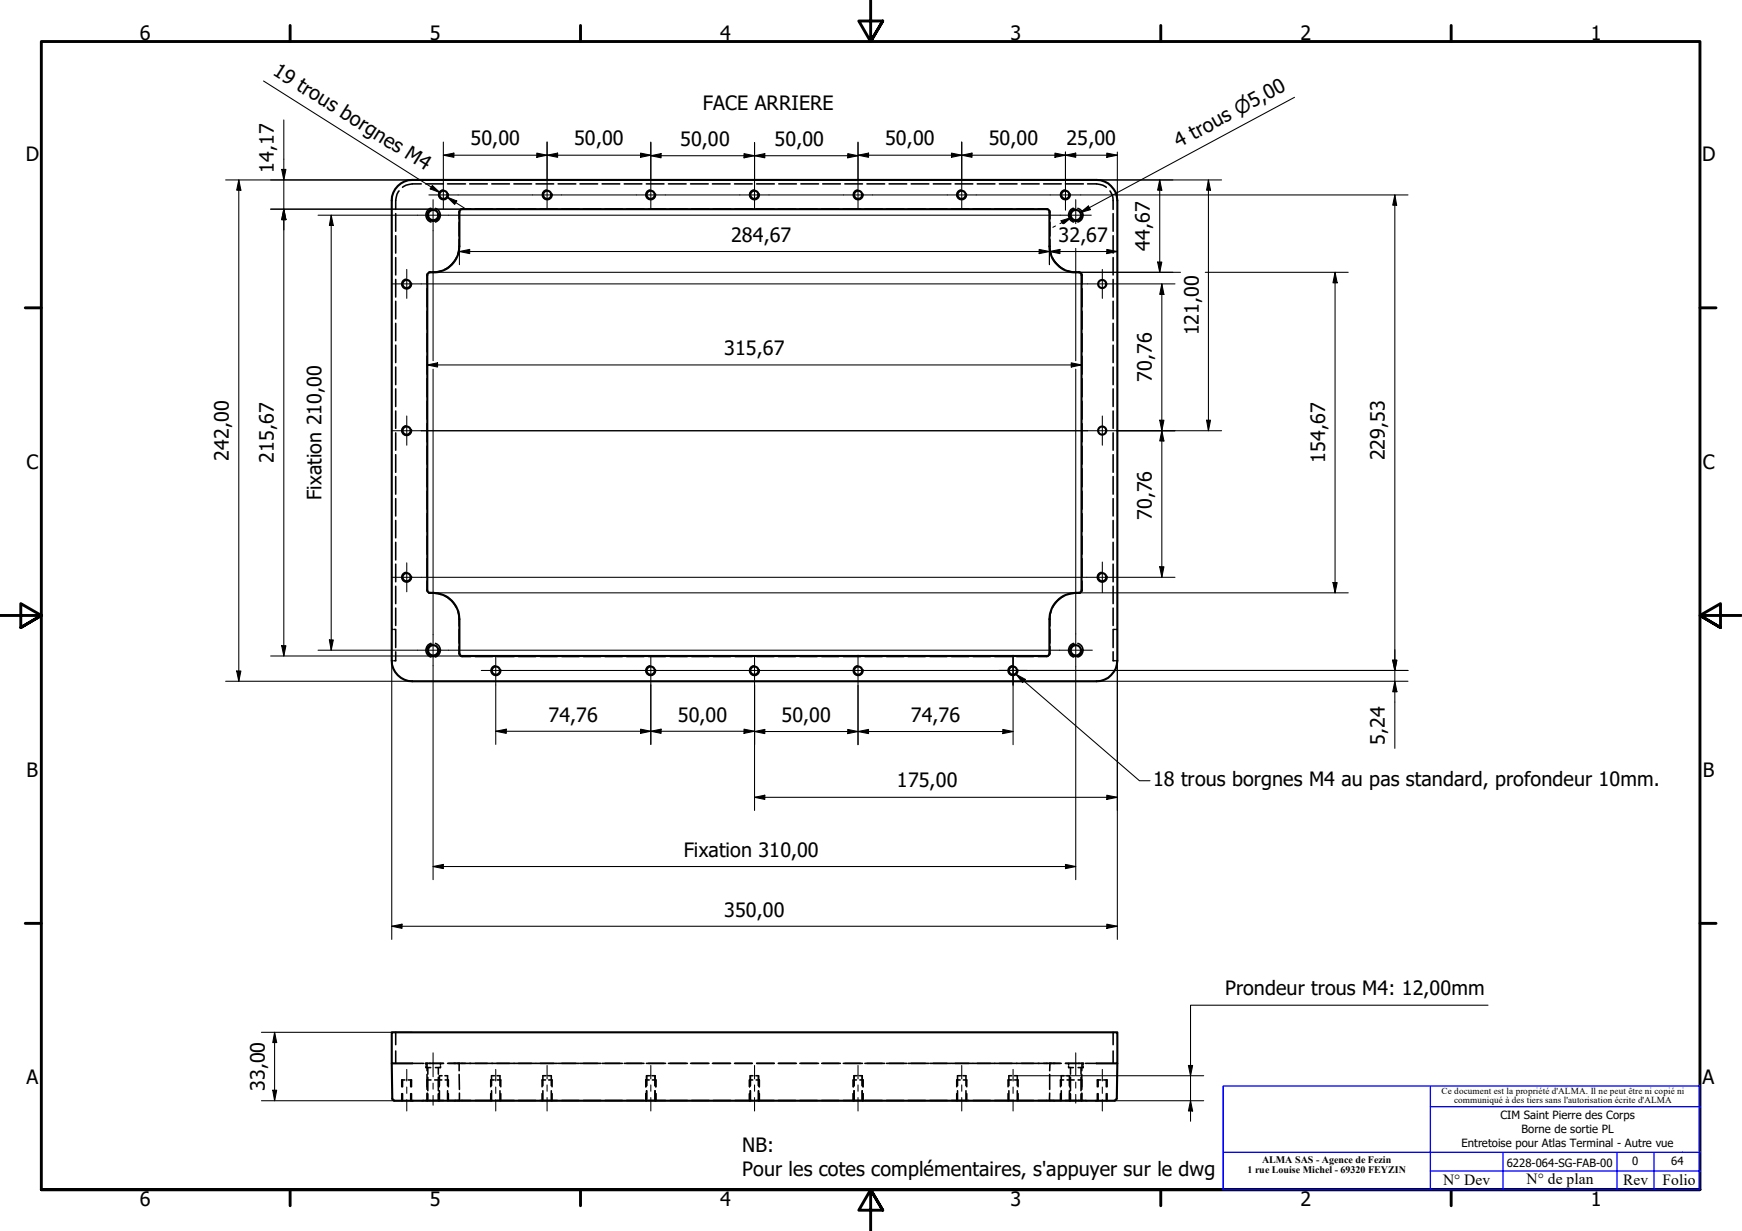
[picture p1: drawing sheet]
<svg xmlns="http://www.w3.org/2000/svg" width="420mm" height="297mm" viewBox="0 0 420 297" stroke-linecap="round" stroke-linejoin="round" font-family="sans-serif">
<g fill="none" stroke="#000" stroke-width=".38">
<path d="M95.4 51.5v4.3M95.4 56.9v4.2M96.3 46.1a3.3 3.3 0 0 0-.9 2.3v2.1M101.6 44.4a6.3 6.3 0 0 0-4.5 .8M102.7 44.4h4.2M103.9 50.3a1.72 1.72 0 0 0-1.2 1.6 1.72 1.72 0 0 0 1.2 1.7M105 50.3a1.73 1.73 0 0 1 1.2 1.6 1.73 1.73 0 0 1-1.2 1.7M107.9 44.4h4.4M110.7 57.8v1.6l-.3 1.9M110.7 53.6v3.3M110.8 50.8l-.1 2M113.3 44.4h4.2"/>
<path d="M113.5 50.4l-2.4 .1M114.6 50.4h4.2M118.6 44.4h4.3M119.8 50.4h4.2M124 44.4h4.2M125 50.4h4.2M129.3 44.4h4.2M130.3 50.4h4.1M134.6 44.4h4.3M135.5 50.4h4.2M139.9 44.4h4.2M140.7 50.4h4.2"/>
<path d="M145.2 44.4h4.3M145.9 50.4h4.2M150.6 44.4h4.2M151.1 50.4h4.2M155.9 44.4h4.2M156.4 50.4h4.1M161.2 44.4h4.3M161.6 50.4h4.2M166.6 44.4h4.2M166.8 50.4h4.2M171.8 44.4h4.3M172 50.4h4.2"/>
<path d="M177.2 44.4h4.2M177.3 50.4h4.1M182.5 50.4h4.2M182.5 44.4h4.3M187.7 50.4h4.2M187.8 44.4h4.3M192.9 50.4h4.2M193.2 44.4h4.2M198.2 50.4h4.1M198.4 44.4h4.3M203.4 50.4h4.2M203.8 44.4h4.2"/>
<path d="M208.6 50.4h4.2M209.1 44.4h4.3M213.8 50.4h4.2M214.4 44.4h4.3M219 50.4h4.2M219.8 44.4h4.2M224.3 50.4h4.1M225.1 44.4h4.3M229.5 50.4h4.2M230.4 44.4h4.2M234.7 50.4h4.2M235.7 44.4h4.3"/>
<path d="M239.9 50.4h4.2M241 44.4h4.3M245.2 50.4h4.1M246.4 44.4h4.2M250.4 50.4l2.4 .1M251.7 44.4h4.3M253.1 50.8l.1 2M253.2 57.8v2.2l.3 1.3M253.2 53.6v3.3M257 44.4h4.3M259 50.3a1.72 1.72 0 0 0-1.3 1.6 1.72 1.72 0 0 0 1.3 1.7M260 50.3a1.71 1.71 0 0 1 1.2 1.6 1.71 1.71 0 0 1-1.2 1.7"/>
<path d="M262.3 44.4a6.3 6.3 0 0 1 4.5 .8M267.7 46.1a3.8 3.8 0 0 1 .8 2.3v2.1M268.5 51.5v4.3M268.5 56.9v4.2M95.4 62.2v4.1M95.4 67.4v4.3M95.4 72.7v4.2M95.4 78v4.2M103 69.6v4.4M103 75.1v4.3M103.1 66l-.1 2.6M103.9 65.6l-.5 .2"/>
<path d="M106.4 65.3l-1.3 .3h-.9M110 62.2a6.1 6.1 0 0 1-2.7 2.7M253.9 62.2a6.1 6.1 0 0 0 2.7 2.7M257.6 65.3l1.2 .3h.9M260 65.6l.6 .2M260.9 66l.1 2.6M261 69.6v4.4M261 75.1v4.3M268.5 62.2v4.1M268.5 67.4v4.3M268.5 72.7v4.2M268.5 78v4.2"/>
<path d="M95.4 83.3v4.2M95.4 88.6v4.2M95.4 93.8v4.3M95.4 99.2v4.2M103 80.5v4.4M103 86v4.3M103 91.4v4.3M103 96.8v4.3M261 80.5v4.4M261 86v4.3M261 91.4v4.3M261 96.8v4.3"/>
<path d="M268.5 83.3v4.2M268.5 88.6v4.2M268.5 93.8v4.3M268.5 99.2v4.2M95.4 104.4v4.2M95.4 109.7v4.3M95.4 115v4.2M103 102.2v4.4M103 107.7v4.3M103 113.1v4.4M103 118.5v4.4M261 102.2v4.4"/>
<path d="M261 107.7v4.3M261 113.1v4.4M261 118.5v4.4M268.5 104.4v4.2M268.5 109.7v4.3M268.5 115v4.2M95.4 120.3v4.2M95.4 125.6v4.2M95.4 130.9v4.2M95.4 136.1v4.3M103 123.9v4.4M103 129.4v4.3"/>
<path d="M103 134.8v4.3M261 123.9v4.4M261 129.4v4.3M261 134.8v4.3M268.5 120.3v4.2M268.5 125.6v4.2M268.5 130.9v4.2M268.5 136.1v4.3M94.5 151.9h.3M94.5 159.4h.3M95.1 151.9h.3M95.4 157.3v2.1h-.3"/>
<path d="M95.4 141.5v4.2M95.4 146.7v4.2M95.4 152v4.3M103 140.2l.1 2.5M103.4 143.1h.5M103.9 155.2a1.72 1.72 0 0 0-1.2 1.7 1.72 1.72 0 0 0 1.2 1.6M104.2 143.1l2.2 .3M105 155.2a1.73 1.73 0 0 1 1.2 1.7 1.73 1.73 0 0 1-1.2 1.6M107.3 143.8a6.1 6.1 0 0 1 2.7 2.7M110.4 147.5l.3 1.9v1.7M110.7 156l.1 2M110.7 151.9v3.3"/>
<path d="M111.1 158.3l2.4 .1M114.6 158.4h4.2M119.8 158.4h4.2M125 158.4h4.2M130.3 158.4h4.1M135.5 158.4h4.2M140.7 158.4h4.2M145.9 158.4h4.2M151.1 158.4h4.2M156.4 158.4h4.1M161.6 158.4h4.2M166.8 158.4h4.2"/>
<path d="M172 158.4h4.2M177.3 158.4h4.1M182.5 158.4h4.2M187.7 158.4h4.2M192.9 158.4h4.2M198.2 158.4h4.1M203.4 158.4h4.2M208.6 158.4h4.2M213.8 158.4h4.2M219 158.4h4.2M224.3 158.4h4.1M229.5 158.4h4.2"/>
<path d="M234.7 158.4h4.2M239.9 158.4h4.2M245.2 158.4h4.1M252.8 158.3l-2.4 .1M253.2 156l-.1 2M253.2 151.9v3.3M253.5 147.5v.1a8.5 8.5 0 0 0-.3 3.5M256.6 143.8a6.1 6.1 0 0 0-2.7 2.7M259 155.2a1.72 1.72 0 0 0-1.3 1.7 1.72 1.72 0 0 0 1.3 1.6M259.7 143.1l-2.1 .3M260 155.2a1.71 1.71 0 0 1 1.2 1.7 1.71 1.71 0 0 1-1.2 1.6M260.6 143.1h-.6"/>
<path d="M261 140.2l-.1 2.5M268.5 151.9h.3M268.5 157.3v2.1h.3M268.5 141.5v4.2M268.5 146.7v4.2M268.5 152v4.3M269.1 151.9h.4M269.1 159.4h.4M95.4 249.1v3M95.4 253.6v3M99.4 256.6h2.2M101.7 256.6h.5"/>
<path d="M102.6 256.6h4.3M102.7 257.2v.4h1.2M102.7 256.6v.3M103 259.3v3.6M103.2 257.6v1.6M103.2 260v3.2M103.3 256.6h-.3v1.8M104.5 256.6h2.5M105.7 257.6v1.6M105.7 260v3.2M106.2 257.2v.4h-1.2M106.2 256.6v.3"/>
<path d="M106.6 259.6h-.6v2.4M107.3 259.6h.6v2.4M107.9 256.6h21.3M108.2 256.6h2.5M110.7 256.6h.3M110.7 256.6v1.8M110.7 259.3l.1 3.6M119.3 259.6h-.7v2.4M119.9 259.6h.7v2.4M129.3 256.6h5.1M131.6 259.6h-.7v2.4M132.3 259.6h.7v2.4"/>
<path d="M134.6 256.6h5.1M139.9 256.6h5M145.2 256.6h4.9M150.6 256.6h4.7M155.9 256.6h4.6M156.7 259.6h-.7v2.4M157.3 259.6h.7v2.4M161.2 256.6h4.6M166.6 256.6h4.4M171.8 256.6h4.4M177.2 256.6h4.2M181.6 259.6h-.6v2.4"/>
<path d="M182.3 259.6h.6v2.4M182.5 256.6h4.3M187.7 256.6h4.4M192.9 256.6h4.5M198.2 256.6h4.5M203.4 256.6h4.6M206.6 259.6h-.6v2.4M207.3 259.6h.7v2.4M208.6 256.6h4.8M213.8 256.6h4.9M219 256.6h5M224.3 256.6h5.1"/>
<path d="M229.5 256.6h5.1M231.6 259.6h-.7v2.4M232.3 259.6h.7v2.4M234.7 256.6h21.3M244 259.6h-.7v2.4M244.7 259.6h.7v2.4M253 256.6h.2M253.2 259.3v3.6M253.2 256.6h2.5M253.2 256.6v1.8M256.6 259.6h-.6v2.4M257.3 259.6h.6v2.4"/>
<path d="M257.7 257.2v.4h1.2M257.7 256.6v.3M258.2 257.6v1.6M258.2 260v3.2M259.5 256.6h-2.5h4.4M260.7 256.6h.3l-.1 1.8M260.7 257.6v1.6M260.7 260v3.2M260.9 259.3v3.6M261.2 257.2v.4h-1.2M261.2 256.6v.3M261.8 256.6h.4"/>
<path d="M262.3 256.6h2.2M268.5 249.1v3M268.5 253.6v3M96.9 263.9v1.7M97.1 260.6v1.6M97.1 263.9v1.7M97.7 260.6h-.8v1.6M98.5 260.6h.8v1.6M99.1 260.6v1.6M99.1 263.9v1.7M99.3 263.9v1.7M102.2 265.5l-.4 .1"/>
<path d="M102.6 265.5h.5M103 263.9v1.7M103 260.6h.9M103.1 265.5h.2M103.1 263.8v1.7M103.2 264v1.6M103.5 265.5h.4M104.2 265.5h2.8M104.8 260.6h1.8M105.7 264v1.6M105.8 260.6v1.6M105.8 263.9v1.7"/>
<path d="M105.9 260.6v1.6M105.9 263.9v1.7M106 263.2v2.4M107.4 260.6h.7v1.6M107.9 263.2v2.4M108.1 263.9v1.7M108.3 265.5h2.5M110 265.5l-.5 .1M110.4 265.5h.4M110.8 265.5h.2M110.8 263.8v1.7M111.3 265.5h2.2"/>
<path d="M114.6 265.5h4.1M118.4 263.9v1.7M118.6 263.2v2.4M119.2 260.6h-.8v1.6M119.8 265.5h4.2M120 260.6h.8v1.6M120.6 263.2v2.4M120.8 263.9v1.7M125 265.5h4.2M130.2 265.5h4.2M130.7 263.9v1.7M130.9 263.2v2.4"/>
<path d="M131.6 260.6h-.9v1.6M132.3 260.6h.9v1.6M133 263.2v2.4M133.2 263.9v1.7M135.5 265.5h4.1M140.7 265.5h4.2M145.9 265.5h4.2M151.1 265.5h4.2M155.8 263.9v1.7M156 263.2v2.4M156.4 265.5h4.1M156.6 260.6h-.8v1.6"/>
<path d="M157.4 260.6h.8v1.6M158 263.2v2.4M158.2 263.9v1.7M161.6 265.5h4.2M166.8 265.5h4.2M172 265.5h4.2M177.3 265.5h4.1M180.8 263.9v1.7M181 263.2v2.4M181.5 260.6h-.7v1.6M182.4 260.6h.7v1.6M182.5 265.5h4.2"/>
<path d="M182.9 263.2v2.4M183.1 263.9v1.7M187.7 265.5h4.2M192.9 265.5h4.2M198.2 265.5h4.1M203.4 265.5h4.2M205.8 263.9v1.7M206 263.2v2.4M206.6 260.6h-.8v1.6M207.4 260.6h.8v1.6M208 263.2v2.4M208.2 263.9v1.7"/>
<path d="M208.6 265.5h4.2M213.8 265.5h4.2M219 265.5h4.2M224.3 265.5h4.2M229.5 265.5h4.2M230.8 263.9v1.7M230.9 263.2v2.4M231.6 260.6h-.8v1.6M232.3 260.6h.9v1.6M233 263.2v2.4M233.2 263.9v1.7M234.7 265.5h4.2"/>
<path d="M239.9 265.5h4.2M243.1 263.9v1.7M243.3 263.2v2.4M244 260.6h-.9v1.6M244.7 260.6h.9v1.6M245.2 265.5h4.1M245.4 263.2v2.4M245.6 263.9v1.7M250.4 265.5h2.3M252.9 265.5h.2M253.1 265.5h2.6M253.1 265.5h.5"/>
<path d="M253.2 263.8l-.1 1.7M253.9 265.5l.5 .1M255.8 263.9v1.7M256 263.2v2.4M256.5 260.6h-.7v1.6M256.9 265.5h2.8M257.4 260.6h1.7M257.9 263.2v2.4M258 260.6v1.6M258 263.9v1.7M258.1 260.6v1.6M258.1 263.9v1.7"/>
<path d="M258.2 264v1.6M260 265.5h.4M260 260.6h.9M260.7 265.5h.2M260.7 264v1.6M260.9 265.5h.4M260.9 263.9v1.7M260.9 263.8v1.7M261.7 265.5l.4 .1M264.7 263.9v1.7M264.7 260.6v1.6M264.8 260.6h.7"/>
<path d="M264.9 260.6v1.6M264.9 263.9v1.7M266.2 260.6h.7M266.8 260.6v1.6M266.8 263.9v1.7M267 260.6v1.6M267 263.9v1.7"/>
</g>
<!-- layer: Visible (ISO) -->
<g fill="none" stroke="#000" stroke-width=".51">
<path d="M95.9 44.9a4.9 4.9 0 0 1 3.5-1.5h165.1a5.1 5.1 0 0 1 5 5v111a5.1 5.1 0 0 1-5 5h-165.1a5 5 0 0 1-4.9-5v-111a4.9 4.9 0 0 1 1.4-3.5zM111 50.7l.4-.2h141.1a.65 .65 0 0 1 .6 .7v8.2a6.5 6.5 0 0 0 7.4 6.4l.4 .4v76.5l-.4 .3a6.6 6.6 0 0 0-7.4 6.4v8.5l-.4 .4h-141.5l-.4-.6v-8.3a6.6 6.6 0 0 0-7.4-6.4l-.3-.6v-76l.3-.6a6.6 6.6 0 0 0 7.2-4.5l.2-1.9v-8.2zM94.5 256.6l.1 8.5 .1 .2 .4 .2M99.4 256.6h-4.9v-7.5h175v7.5h-5M269.5 256.6l-.1 8.5M95.1 265.6h173.8M269.3 265.1l-.2 .4h-.3"/>
<circle cx="104.5" cy="51.9" r="1.24"/>
<circle cx="107" cy="47" r=".98"/>
<circle cx="132" cy="47" r=".98"/>
<circle cx="156.9" cy="47" r=".98"/>
<circle cx="182" cy="47" r=".98"/>
<circle cx="207" cy="47" r=".98"/>
<circle cx="231.9" cy="47" r=".98"/>
<circle cx="257" cy="47" r=".98"/>
<circle cx="259.5" cy="51.9" r="1.24"/>
<circle cx="98.1" cy="68.5" r=".98"/>
<circle cx="265.8" cy="68.5" r=".98"/>
<circle cx="98.1" cy="103.9" r=".98"/>
<circle cx="265.8" cy="103.9" r=".98"/>
<circle cx="98.1" cy="139.3" r=".98"/>
<circle cx="265.8" cy="139.3" r=".98"/>
<circle cx="104.5" cy="156.9" r="1.24"/>
<circle cx="259.5" cy="156.9" r="1.24"/>
<circle cx="119.6" cy="161.8" r=".98"/>
<circle cx="156.9" cy="161.8" r=".98"/>
<circle cx="182" cy="161.8" r=".98"/>
<circle cx="207" cy="161.8" r=".98"/>
<circle cx="244.3" cy="161.8" r=".98"/>
</g>
<!-- layer: Etroit visible (ISO) -->
<g fill="none" stroke="#000" stroke-width=".38">
<path d="M104.2 50.4a1.49 1.49 0 0 0-1.2 1.8 1.49 1.49 0 0 0 1.7 1.2 1.49 1.49 0 0 0 1.3-1.8M106.8 45.9a1.17 1.17 0 0 0-1 1.3 1.17 1.17 0 0 0 1.4 1 1.17 1.17 0 0 0 .9-1.4M131.8 45.9a1.17 1.17 0 0 0-1 1.3 1.17 1.17 0 0 0 1.4 1 1.17 1.17 0 0 0 .9-1.4M156.7 45.9a1.17 1.17 0 0 0-.9 1.3 1.17 1.17 0 0 0 1.3 1 1.17 1.17 0 0 0 1-1.4M181.8 45.9a1.17 1.17 0 0 0-1 1.3 1.17 1.17 0 0 0 1.4 1 1.17 1.17 0 0 0 .9-1.4M206.8 45.9a1.17 1.17 0 0 0-1 1.3 1.17 1.17 0 0 0 1.4 1 1.17 1.17 0 0 0 .9-1.4M231.7 45.9a1.17 1.17 0 0 0-.9 1.3 1.17 1.17 0 0 0 1.3 1 1.17 1.17 0 0 0 1-1.4M256.7 45.9a1.17 1.17 0 0 0-.9 1.3 1.17 1.17 0 0 0 1.4 1 1.17 1.17 0 0 0 .9-1.4M259.2 50.4a1.49 1.49 0 0 0-1.2 1.8 1.49 1.49 0 0 0 1.8 1.2 1.49 1.49 0 0 0 1.2-1.8M97.9 67.4a1.17 1.17 0 0 0-1 1.3 1.17 1.17 0 0 0 1.4 1 1.17 1.17 0 0 0 .9-1.4M97.9 102.7a1.17 1.17 0 0 0-1 1.4 1.17 1.17 0 0 0 1.4 1 1.17 1.17 0 0 0 .9-1.4M97.9 138.1a1.17 1.17 0 0 0-1 1.4 1.17 1.17 0 0 0 1.4 .9 1.17 1.17 0 0 0 .9-1.3"/>
<path d="M265.6 138.1a1.17 1.17 0 0 0-.9 1.4 1.17 1.17 0 0 0 1.3 .9 1.17 1.17 0 0 0 1-1.3M104.2 155.5a1.49 1.49 0 0 0-1.2 1.7 1.49 1.49 0 0 0 1.7 1.2 1.49 1.49 0 0 0 1.3-1.7M259.2 155.5a1.49 1.49 0 0 0-1.2 1.7 1.49 1.49 0 0 0 1.8 1.2 1.49 1.49 0 0 0 1.2-1.7M119.4 160.7a1.17 1.17 0 0 0-1 1.3 1.17 1.17 0 0 0 1.4 1 1.17 1.17 0 0 0 1-1.4M156.7 160.7a1.17 1.17 0 0 0-.9 1.3 1.17 1.17 0 0 0 1.3 1 1.17 1.17 0 0 0 1-1.4M181.8 160.7a1.17 1.17 0 0 0-1 1.3 1.17 1.17 0 0 0 1.4 1 1.17 1.17 0 0 0 .9-1.4M206.8 160.7a1.17 1.17 0 0 0-1 1.3 1.17 1.17 0 0 0 1.4 1 1.17 1.17 0 0 0 .9-1.4M244.1 160.7a1.17 1.17 0 0 0-.9 1.3 1.17 1.17 0 0 0 1.3 1 1.17 1.17 0 0 0 1-1.4"/>
</g>
<g fill="#000">
<circle cx="156" cy="259.6" r=".19"/>
<circle cx="181" cy="259.6" r=".19"/>
<circle cx="206" cy="259.6" r=".19"/>
<circle cx="155.8" cy="260.6" r=".19"/>
<circle cx="180.8" cy="260.6" r=".19"/>
<circle cx="205.8" cy="260.6" r=".19"/>
</g>
<!-- layer: Cadre (ISO) -->
<g fill="none" stroke="#000" stroke-width=".7">
<path d="M70 6.1v3.9M140 6.1v3.9M210 0v10l-2.9-4.9h5.8l-2.9 4.9 2.9-4.9M280 6.1v3.9M350 6.1v3.9M6.1 74.3h3.9M410 74.3h3.9M0 148.5h10l-5-2.8v5.7l5-2.9-5 2.9M420 148.5h-10l5-2.8v5.7l-5-2.9 5 2.9M6.1 222.8h3.9M410 222.8h3.9M10 287.1v-277.1h400v277.1h-400h400"/>
<path d="M70 287.1v3.8M140 287.1v3.8M212.9 292l-2.9-4.9 2.9 4.9h-5.8l2.9-4.9v9.9M280 287.1v3.8M350 287.1v3.8"/>
</g>
<!-- layer: Cartouche -->
<path d="M295 262.1h115v25h-115zM295 278.1h115M345 267.1h65M345 262.1v25M362.5 278.1v9M390 278.1v9M399 278.1v9M345 282.6h65" fill="none" stroke="#00f" stroke-width=".32"/>
<!-- layer: Marque de centre (ISO) -->
<g fill="none" stroke="#000" stroke-width=".25">
<path d="M100.7 51.9h7.5M103.4 47h7.1M104.5 48.2v7.5M106.9 43.5v7M128.5 47h6.9M132 43.5v7M153.5 47h7M157 43.5v7M178.4 47h7.1M182 43.5v7M203.5 47h6.9M206.9 43.5v7"/>
<path d="M228.5 47h7M232 43.5v7M253.3 47h7.4M255.7 51.9h7.5M257 43.4v7.3M259.5 48.2v5.8M94.6 68.5h7M98.1 65v7M262.3 68.5h7.1M265.9 65v7M94.6 103.9h7M98.1 100.4v7"/>
<path d="M262.3 103.9h7.1M265.9 100.4v7M94.6 139.3h7M98.1 135.8v7M262.1 139.3h7.5M265.9 135.6v7.4M100.7 156.9h7.5M104.5 153.1v7.5M119.6 158.3v7M157 158.3v7M182 158.3v7M206.9 158.1v7.4"/>
<path d="M244.3 158.3v7M244.3 158.1v7.4M255.5 156.9h8M259.5 153v7.9M116.1 161.8h7M153.5 161.8h7M178.4 161.8h7.1M203.3 161.8h7.3M240.7 161.8h7.3M240.9 161.8h6.9"/>
</g>
<!-- layer: Symbole (ISO) -->
<path d="M245.1 162.7l2.2 1.2-.7 .8zM245.1 162.7l29.7 25.7h2.6" fill="none" stroke="#000" stroke-width=".25"/>
<path d="M245.1 162.7l2.2 1.2-.7 .8z" fill-rule="evenodd" fill="#000"/>
<!-- layer: Cote (ISO) -->
<g fill="none" stroke="#000" stroke-width=".25">
<path d="M63.6 19.5l42.5 27-2.1-1.4M68.5 28.9v129.4M106.9 37.5l2.6-.6v1.1zM106.9 37.5h50.1M106.9 34.3v9.2M129.5 36.9l2.5 .6-2.5 .5zM132 37.5l2.5-.6v1.1zM132 34.3v9.2M154.5 36.9l2.5 .6-2.5 .5zM157 37.6l2.4-.5v1zM157 34.3v9.2M157 37.6h49.9"/>
<path d="M179.5 37.1l2.5 .5-2.5 .5zM182 37.6l2.5-.5v1zM182 34.4v9.1M204.5 37.1l2.4 .5-2.4 .5zM206.9 37.5l2.6-.6v1.1zM206.9 37.5h62.6M206.9 34.3v9.2M229.5 36.9l2.5 .6-2.5 .5zM232 37.5l2.4-.6v1.1zM232 34.3v9.2M254.4 36.9l2.6 .6-2.6 .5zM257 37.5l2.5-.6v1.1z"/>
<path d="M257 36.7v6.7M267 36.9l2.5 .6-2.5 .5zM269.5 36.7v11.7M312.2 23.5l-51.7 27.8 2.3-1.1M54.4 43.4h45M57.6 43.4l.5 2.5h-1zM57.6 43.4v121M65.3 50.5h39.1M67.9 40.9h1.1l-.5 2.5zM68.5 50.5l.5 2.5h-1.1zM76.7 51.9h24M79.9 51.9l.5 2.5h-1z"/>
<path d="M79.9 51.9v105M104.3 44.8l1.8 1.7-2.3-.9zM104.5 55.7v31.3M104.6 50.5h2.3M107.1 50.5h4.3M107.8 47.5l2.4 1-.5 .8zM107.8 47.5l4.2 2.7M108.2 51.9h147.5M110.5 47h18M110.8 59.4v4.5M135.4 47h18.1M160.5 47h17.9"/>
<path d="M185.5 47h18M210.4 47h18.1M235.5 47h17.8M253.1 59.4v4.5M254.6 54.5l-.7 .3M258.4 52.5l-2.7 1.5M258.4 52.5l-2.5 .8 .4 .7M258.4 52.5l-1.8 1.5M259.5 59.9v27.1M260.5 51.3l2-1.6 .5 .9zM260.7 47h78.9M264.5 43.4h30.1"/>
<path d="M279.7 43.4l.5 2.5h-1zM279.7 43.4v22.3M291.5 43.4l.5 2.5h-1zM291.5 43.4v60.5M336.4 47l.5 2.5h-1zM336.4 47v133.6M101.6 68.5h160.7M104.5 65.7h161.2M110.8 60.7l2.5-.5v1zM110.8 60.7h158.7M250.6 60.2l2.5 .5-2.5 .5zM253.1 60.7l2.6-.5v1z"/>
<path d="M265.9 65.7h18.8M267 60.2l2.5 .5-2.5 .5zM269.4 68.5h14M279.2 63.2h1l-.5 2.5zM280.2 68.5l.5 2.5h-1zM280.2 68.5v70.8M290.7 65.7h34.5M322 65.7l.5 2.5h-1zM322 65.7v77.4M103.1 88.1l2.4-.5v1zM103.1 88.1h157.8M104.5 89.1v64"/>
<path d="M258.4 87.6l2.5 .5-2.5 .5zM259.5 89.1v63.9M101.6 103.9h160.7M269.4 103.9h25.2M279.7 101.4h1l-.5 2.5zM280.2 103.9l.5 2.5h-1zM291 101.4h1l-.5 2.5zM101.6 139.3h160.5M269.6 139.3h13.8M279.7 136.8h1l-.5 2.5zM65.3 158.3h39.1M67.9 155.8h1.1l-.5 2.5z"/>
<path d="M76.7 156.9h24M79.4 154.4h1l-.5 2.5zM94.5 159.4v67.3M104.5 143.1h220.7M104.6 158.3h6.8M108.2 156.9h147.3M269.5 159.4v67.3M321.5 140.6h1l-.5 2.5zM335.9 159.3h1l-.5 2.5zM54.4 164.4h45M57.1 161.9h1l-.5 2.5zM104.5 160.6v51.7"/>
<path d="M119.6 176.5l2.5-.6v1.1zM119.6 176.5h62.4M119.6 165.3v14.3M123.1 161.8h30.4M154.5 175.9l2.5 .6-2.5 .5zM157 176.5l2.4-.6v1.1zM157 165.3v14.3M160.5 161.8h17.9M179.5 175.9l2.5 .6-2.5 .5zM182 176.5l2.5-.5v1zM182 165.3v30.3M182 176.5h62.3"/>
<path d="M185.5 161.8h17.8M204.5 176l2.4 .5-2.4 .5zM206.9 176.5l2.6-.5v1zM206.9 165.5v14.2M210.6 161.8h30.1M241.9 176l2.4 .5-2.4 .5zM244.3 165.5v14.2M248 161.8h91.6M259.5 160.9v51.4M264.5 164.4h75.1M336.4 164.4l.5 2.5h-1zM182 192.4l2.5-.5v1z"/>
<path d="M182 192.4h87.5M267 191.9l2.5 .5-2.5 .5zM104.5 209.1l2.4-.5v1zM104.5 209.1h155M257 208.6l2.5 .5-2.5 .5zM94.5 223.5l2.5-.5v1zM94.5 223.5h175M267 223l2.5 .5-2.5 .5zM63.1 249.1h36.3M66.2 249.1l.5 2.5h-.9zM66.2 249.1v16.5M245.4 259.6h13.9"/>
<path d="M259.6 259.6h6.1M265.9 259.6h24.4M286.6 257.1h1.1l-.6 2.5zM358.9 242.6h-71.8v28M63.1 265.6h34.9M65.8 263.1h.9l-.5 2.5zM98.2 265.6h1.4M264.4 265.6h1.3M265.9 265.6h24.4M287.1 265.6l.6 2.5h-1.1z"/>
</g>
<g fill="#000">
<path d="M106.9 37.5l2.6-.6v1.1z" fill-rule="evenodd"/>
<path d="M129.5 36.9l2.5 .6-2.5 .5z" fill-rule="evenodd"/>
<path d="M132 37.5l2.5-.6v1.1z" fill-rule="evenodd"/>
<path d="M154.5 36.9l2.5 .6-2.5 .5z" fill-rule="evenodd"/>
<path d="M157 37.6l2.4-.5v1z" fill-rule="evenodd"/>
<path d="M179.5 37.1l2.5 .5-2.5 .5z" fill-rule="evenodd"/>
<path d="M182 37.6l2.5-.5v1z" fill-rule="evenodd"/>
<path d="M204.5 37.1l2.4 .5-2.4 .5z" fill-rule="evenodd"/>
<path d="M206.9 37.5l2.6-.6v1.1z" fill-rule="evenodd"/>
<path d="M229.5 36.9l2.5 .6-2.5 .5z" fill-rule="evenodd"/>
<path d="M232 37.5l2.4-.6v1.1z" fill-rule="evenodd"/>
<path d="M254.4 36.9l2.6 .6-2.6 .5z" fill-rule="evenodd"/>
<path d="M257 37.5l2.5-.6v1.1z" fill-rule="evenodd"/>
<path d="M267 36.9l2.5 .6-2.5 .5z" fill-rule="evenodd"/>
<path d="M57.6 43.4l.5 2.5h-1z" fill-rule="evenodd"/>
<path d="M67.9 40.9h1.1l-.5 2.5z" fill-rule="evenodd"/>
<path d="M68.5 50.5l.5 2.5h-1.1z" fill-rule="evenodd"/>
<path d="M68.5 50.5l.5 2.5h-1.1z" fill-rule="evenodd"/>
<path d="M79.9 51.9l.5 2.5h-1z" fill-rule="evenodd"/>
<path d="M104.3 44.8l1.8 1.7-2.3-.9z" fill-rule="evenodd"/>
<path d="M107.8 47.5l2.4 1-.5 .8z" fill-rule="evenodd"/>
<path d="M255.9 53.3l2.5-.8-2 1.7z" fill-rule="evenodd"/>
<path d="M260.5 51.3l2-1.6 .5 .9z" fill-rule="evenodd"/>
<path d="M279.7 43.4l.5 2.5h-1z" fill-rule="evenodd"/>
<path d="M291.5 43.4l.5 2.5h-1z" fill-rule="evenodd"/>
<path d="M336.4 47l.5 2.5h-1z" fill-rule="evenodd"/>
<path d="M110.8 60.7l2.5-.5v1z" fill-rule="evenodd"/>
<path d="M250.6 60.2l2.5 .5-2.5 .5z" fill-rule="evenodd"/>
<path d="M253.1 60.7l2.6-.5v1z" fill-rule="evenodd"/>
<path d="M267 60.2l2.5 .5-2.5 .5z" fill-rule="evenodd"/>
<path d="M279.2 63.2h1l-.5 2.5z" fill-rule="evenodd"/>
<path d="M280.2 68.5l.5 2.5h-1z" fill-rule="evenodd"/>
<path d="M322 65.7l.5 2.5h-1z" fill-rule="evenodd"/>
<path d="M103.1 88.1l2.4-.5v1z" fill-rule="evenodd"/>
<path d="M258.4 87.6l2.5 .5-2.5 .5z" fill-rule="evenodd"/>
<path d="M279.7 101.4h1l-.5 2.5z" fill-rule="evenodd"/>
<path d="M280.2 103.9l.5 2.5h-1z" fill-rule="evenodd"/>
<path d="M291 101.4h1l-.5 2.5z" fill-rule="evenodd"/>
<path d="M279.7 136.8h1l-.5 2.5z" fill-rule="evenodd"/>
<path d="M67.9 155.8h1.1l-.5 2.5z" fill-rule="evenodd"/>
<path d="M79.4 154.4h1l-.5 2.5z" fill-rule="evenodd"/>
<path d="M321.5 140.6h1l-.5 2.5z" fill-rule="evenodd"/>
<path d="M335.9 159.3h1l-.5 2.5z" fill-rule="evenodd"/>
<path d="M335.9 159.3h1l-.5 2.5z" fill-rule="evenodd"/>
<path d="M57.1 161.9h1l-.5 2.5z" fill-rule="evenodd"/>
<path d="M119.6 176.5l2.5-.6v1.1z" fill-rule="evenodd"/>
<path d="M154.5 175.9l2.5 .6-2.5 .5z" fill-rule="evenodd"/>
<path d="M157 176.5l2.4-.6v1.1z" fill-rule="evenodd"/>
<path d="M179.5 175.9l2.5 .6-2.5 .5z" fill-rule="evenodd"/>
<path d="M182 176.5l2.5-.5v1z" fill-rule="evenodd"/>
<path d="M204.5 176l2.4 .5-2.4 .5z" fill-rule="evenodd"/>
<path d="M206.9 176.5l2.6-.5v1z" fill-rule="evenodd"/>
<path d="M241.9 176l2.4 .5-2.4 .5z" fill-rule="evenodd"/>
<path d="M336.4 164.4l.5 2.5h-1z" fill-rule="evenodd"/>
<path d="M182 192.4l2.5-.5v1z" fill-rule="evenodd"/>
<path d="M267 191.9l2.5 .5-2.5 .5z" fill-rule="evenodd"/>
<path d="M104.5 209.1l2.4-.5v1z" fill-rule="evenodd"/>
<path d="M257 208.6l2.5 .5-2.5 .5z" fill-rule="evenodd"/>
<path d="M94.5 223.5l2.5-.5v1z" fill-rule="evenodd"/>
<path d="M267 223l2.5 .5-2.5 .5z" fill-rule="evenodd"/>
<path d="M66.2 249.1l.5 2.5h-.9z" fill-rule="evenodd"/>
<path d="M286.6 257.1h1.1l-.6 2.5z" fill-rule="evenodd"/>
<path d="M65.8 263.1h.9l-.5 2.5z" fill-rule="evenodd"/>
<path d="M287.1 265.6l.6 2.5h-1.1z" fill-rule="evenodd"/>
</g>
<g fill="none" stroke="#000" stroke-width=".25">
<path d="M98.1 258v2.8M104.5 254v5.8M119.6 258v2.8M132 257.1v3.2M157 257.1v3.2M182 257.1v3.2M206.9 257.1v3.2M232 257.1v3.2M244.3 258v2.8M259.5 254v5.6M265.9 258v2.8M98.1 262.3v1.5"/>
<path d="M98.1 265.4v2.7M104.5 261.4v1.4M104.5 264.3v2.4M119.6 262.3v1.5M119.6 265.4v2.7M132 261.8v1.5M132 264.8v3.3M157 261.8v1.5M157 264.8v3.3M182 261.8v1.5M182 264.8v3.3M206.9 261.8v1.5"/>
<path d="M206.9 264.8v3.3M232 261.8v1.5M232 264.8v3.3M244.3 262.3v1.5M244.3 265.4v2.7M259.5 261.1v1.5M259.5 264.1v2.1M265.9 262.3v1.5M265.9 265.4v2.7"/>
</g>
<g font-size="4.8">
<text x="33.7" y="9.6">6</text>
<text x="103.7" y="9.6">5</text>
<text x="173.7" y="9.6">4</text>
<text x="243.7" y="9.6">3</text>
<text x="313.7" y="9.6">2</text>
<text x="383.7" y="9.6">1</text>
<text x="65.5" y="17.8" transform="rotate(32 65.5 17.8)">19 trous borgnes M4</text>
<text x="169.5" y="26.6">FACE ARRIERE</text>
<text x="113.5" y="35">50,00</text>
<text x="138.5" y="35">50,00</text>
<text x="164.1" y="35.2">50,00</text>
<text x="186.8" y="35.2">50,00</text>
<text x="213.5" y="35">50,00</text>
<text x="238.5" y="35">50,00</text>
<text x="257.2" y="35">25,00</text>
<text x="284.3" y="35.8" transform="rotate(-28 284.3 35.8)">4 trous ⌀5,00</text>
<text x="6.2" y="38.9">D</text>
<text x="66" y="41.7" transform="rotate(-90 66 41.7)">14,17</text>
<text x="410.5" y="38.9">D</text>
<text x="176.3" y="58.3">284,67</text>
<text x="255.3" y="58.3">32,67</text>
<text x="277.3" y="60.6" transform="rotate(-90 277.3 60.6)">44,67</text>
<text x="289.1" y="80.9" transform="rotate(-90 289.1 80.9)">121,00</text>
<text x="174.7" y="85.6">315,67</text>
<text x="277.8" y="92.2" transform="rotate(-90 277.8 92.2)">70,76</text>
<text x="6.4" y="113.1">C</text>
<text x="55.2" y="111.2" transform="rotate(-90 55.2 111.2)">242,00</text>
<text x="66" y="111.7" transform="rotate(-90 66 111.7)">215,67</text>
<text x="319.7" y="111.7" transform="rotate(-90 319.7 111.7)">154,67</text>
<text x="334" y="111.1" transform="rotate(-90 334 111.1)">229,53</text>
<text x="410.7" y="113.1">C</text>
<text x="77.5" y="120.7" transform="rotate(-90 77.5 120.7)">Fixation 210,00</text>
<text x="277.8" y="125.5" transform="rotate(-90 277.8 125.5)">70,76</text>
<text x="132.3" y="174.1">74,76</text>
<text x="163.5" y="174.1">50,00</text>
<text x="188.5" y="174.1">50,00</text>
<text x="219.6" y="174.1">74,76</text>
<text x="334" y="179.8" transform="rotate(-90 334 179.8)">5,24</text>
<text x="6.4" y="187.4">B</text>
<text x="216.3" y="190">175,00</text>
<text x="278.1" y="189.7">18 trous borgnes M4 au pas standard, profondeur 10mm.</text>
<text x="410.7" y="187.4">B</text>
<text x="164.9" y="206.7">Fixation 310,00</text>
<text x="174.7" y="221.2">350,00</text>
<text x="295.5" y="240.1">Prondeur trous M4: 12,00mm</text>
<text x="6.4" y="261.7">A</text>
<text x="63.9" y="263.3" transform="rotate(-90 63.9 263.3)">33,00</text>
<text x="410.7" y="261.7">A</text>
<text x="179" y="278">NB:</text>
<text x="179" y="283.7">Pour les cotes complémentaires, s'appuyer sur le dwg</text>
<text x="33.7" y="290.9">6</text>
<text x="103.7" y="290.9">5</text>
<text x="173.7" y="290.9">4</text>
<text x="243.7" y="290.9">3</text>
<text x="313.7" y="290.9">2</text>
<text x="383.7" y="290.9">1</text>
</g>
<g font-size="3.7">
<text x="348" y="286.1">N° Dev</text>
<text x="368.2" y="285.7">N° de plan</text>
<text x="391.5" y="286">Rev</text>
<text x="401" y="286.1">Folio</text>
</g>
<g font-size="2.7">
<text x="361.9" y="270.1">CIM Saint Pierre des Corps</text>
<text x="367" y="273.4">Borne de sortie PL</text>
<text x="352.5" y="276.7">Entretoise pour Atlas Terminal - Autre vue</text>
<text x="363.4" y="281.7">6228-064-SG-FAB-00</text>
<text x="393.6" y="281.2">0</text>
<text x="403.1" y="281.2">64</text>
</g>
<g font-size="2.4">
<text x="304.4" y="280.6">ALMA SAS - Agence de Fezin</text>
<text x="300.9" y="283.1">1 rue Louise Michel - 69320 FEYZIN</text>
</g>
<g font-size="2.2">
<text x="347.7" y="263.9">Ce document est la propriété d'ALMA. Il ne peut être ni copié ni</text>
<text x="350.7" y="266.2">communiqué à des tiers sans l'autorisation écrite d'ALMA</text>
</g>
</svg>
